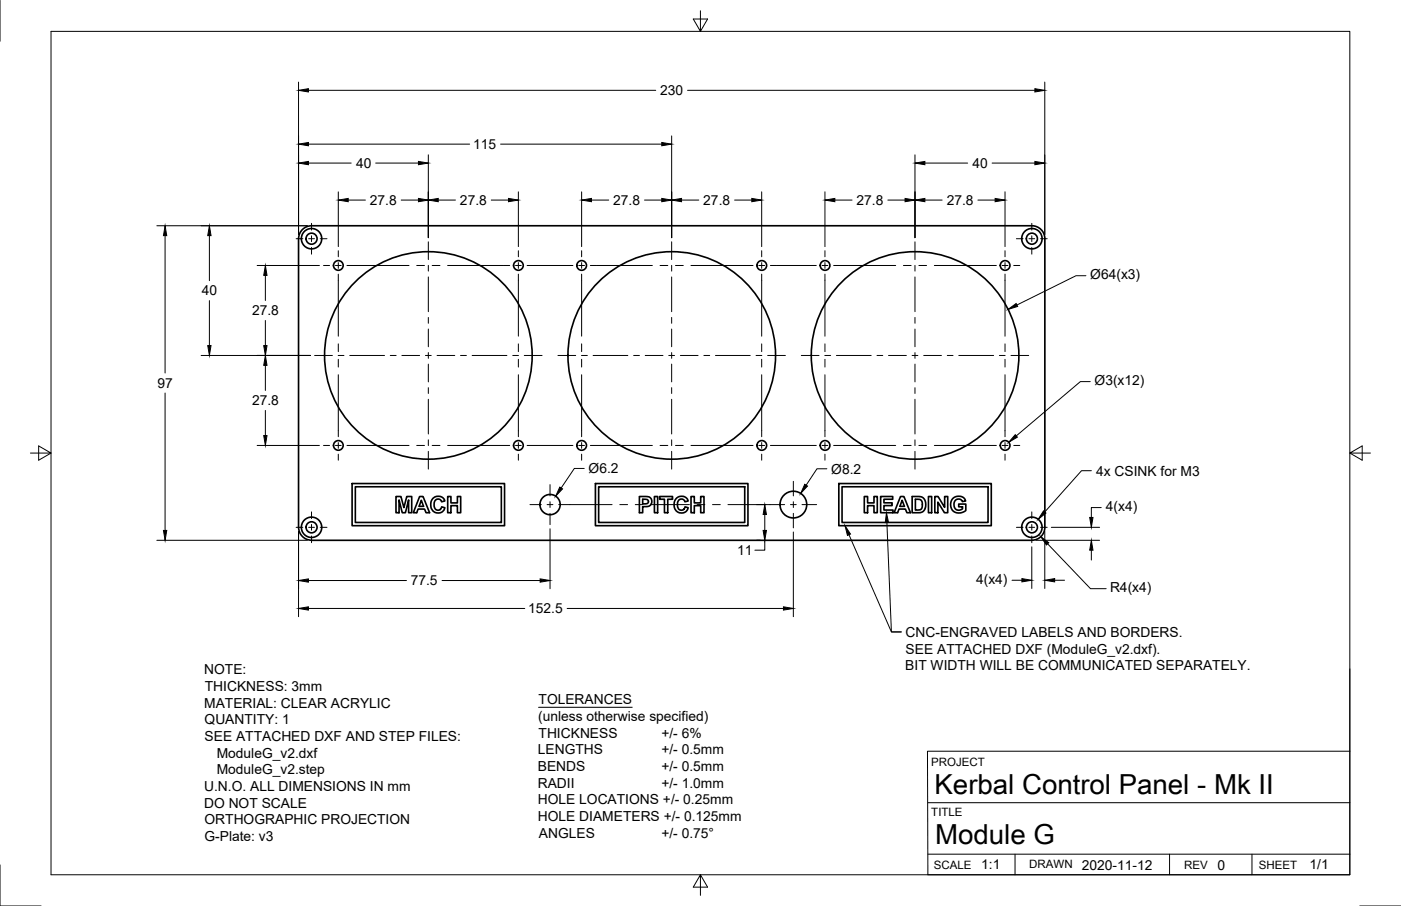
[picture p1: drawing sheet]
<svg xmlns="http://www.w3.org/2000/svg" width="432mm" height="279mm" viewBox="0 0 432 279" stroke-linecap="round" stroke-linejoin="round" font-family="sans-serif">
<!-- layer: Visible -->
<g fill="none" stroke="#000" stroke-width=".51">
<path d="M318 69.6h-222a4 4 0 0 0-4 4v89M318 69.6a4 4 0 0 1 4 4v89M108.5 149.1h47v13h-47zM109.5 150.1h45v11h-45zM122 153.1h1.6l.9 3.4 .9-3.4h1.5v5h-1v-3.9l-1 3.9h-.9l-1-3.9v3.9h-1zM129.3 153.1h1.1l2 5h-1.1l-.4-1.1h-2l-.5 1.1h-1zM129.9 154.3l.6 1.8h-1.3zM133.4 153.7l.6-.4 1.1-.3 .9 .2 .8 .7 .3 .6-1 .2-.7-.8-.9 .1-.4 .3-.3 .8 .1 1.3 .7 .9 1-.1 .5-.9 1 .3-.7 1.2-.7 .3-1 .1-1.3-.7-.5-.7-.1-1.1 .1-1zM138 153.1h1v2h2v-2h1v5h-1v-2.2h-2v2.2h-1zM183.5 149.1h47v13h-47zM184.5 150.1h45v11h-45zM197.1 153.1l2.9 .1 .5 .4 .4 .6-.1 1-.5 .7-.8 .3h-1.4v1.9h-1z"/>
<path d="M198.1 154l1.4 .1 .3 .4-.1 .6-.5 .3h-1.1zM201.7 153.1h1v5h-1zM203.3 153.1h4v.9h-1.5v4.1h-1v-4.1h-1.5zM208.4 153.7l.7-.5 1-.2 .8 .2 .9 .7 .3 .6-1 .2-.7-.8-.9 .1-.4 .3-.3 .9 .1 1.3 .6 .8 1.1-.1 .5-.9 1 .3-.7 1.2-.7 .3-1 .1-1.3-.7-.5-.9-.1-.9 .1-1.1zM213 153.1h1v2h2v-2h1v5h-1v-2.2h-2v2.2h-1zM258.5 149.1h47v13h-47zM259.5 150.1h45v11h-45zM266.4 153.1h1v2h2v-2h1v5h-1v-2.2h-2v2.2h-1zM271.4 153.1h3.7v.9h-2.7v1.1h2.6v.8h-2.6v1.4h2.8v.8h-3.8zM277.5 153.1h1.1l2 5h-1.1l-.4-1.1h-2l-.5 1.1h-1zM278 154.3l.7 1.8h-1.3zM281.1 153.1l2.7 .1 1 .7 .4 .9 .1 1.3-.3 1.1-.5 .6-1.1 .3h-2.3z"/>
<path d="M282.1 154h1.3l.7 .5 .2 1.6-.2 .7-.4 .4-1.6 .1zM286.2 153.1h.9v5h-.9zM288.1 153.1h1l2 3.4v-3.4h1v5h-1l-2-3.2v3.2h-1zM293.6 153.8l.7-.5 1-.3 1.1 .2 .7 .4 .5 .9-1 .2-.4-.6-.5-.2-1.1 .2-.5 .8-.1 1.1 .6 1.1 1.1 .2 1-.4v-.6h-1.2v-.9h2.2v2l-1.1 .6-.9 .2-1-.1-.9-.5-.6-.9-.2-.9 .1-1.2zM92 162.6a4 4 0 0 0 4 4h222M322 162.6a4 4 0 0 1-4 4"/>
<circle cx="96" cy="73.6" r="1.7"/>
<circle cx="96" cy="73.6" r="3.1"/>
<circle cx="318" cy="73.6" r="1.7"/>
<circle cx="318" cy="73.6" r="3.1"/>
<circle cx="104.3" cy="81.9" r="1.49"/>
<circle cx="159.8" cy="81.9" r="1.49"/>
<circle cx="179.3" cy="81.9" r="1.49"/>
<circle cx="234.8" cy="81.9" r="1.49"/>
<circle cx="254.3" cy="81.9" r="1.49"/>
<circle cx="309.8" cy="81.9" r="1.49"/>
<circle cx="132" cy="109.6" r="32"/>
<circle cx="207" cy="109.6" r="32"/>
<circle cx="282" cy="109.6" r="32"/>
<circle cx="104.3" cy="137.4" r="1.49"/>
<circle cx="159.8" cy="137.4" r="1.49"/>
<circle cx="179.3" cy="137.4" r="1.49"/>
<circle cx="234.8" cy="137.4" r="1.49"/>
<circle cx="254.3" cy="137.4" r="1.49"/>
<circle cx="309.8" cy="137.4" r="1.49"/>
<circle cx="169.5" cy="155.6" r="3.1"/>
<circle cx="244.5" cy="155.6" r="4.1"/>
<circle cx="96" cy="162.6" r="1.7"/>
<circle cx="96" cy="162.6" r="3.1"/>
<circle cx="318" cy="162.6" r="1.7"/>
<circle cx="318" cy="162.6" r="3.1"/>
</g>
<!-- layer: Border -->
<path d="M0 0v12.7M15.7 9.7h400.3v260.1h-400.3zM215.9 3.3v6.4l-2.2-3.8h4.4l-2.2 3.8M9.4 139.7h6.3l-3.8-2.2v4.4l3.8-2.2M416 139.7l3.8 2.2v-4.4l-3.8 2.2h6.4M0 266.7v12.7h12.7M215.9 269.8l2.2 3.8h-4.4l2.2-3.8v6.3M419.1 279.4h12.7" fill="none" stroke="#000" stroke-width=".31"/>
<!-- layer: Titleblock -->
<path d="M416 206.3v63.5h-130l-.1-38.1h130.1M286 247.5h130M286 263.4h130M312.8 263.4v6.4M360.5 263.4v6.4M385.9 263.4v6.4" fill="none" stroke="#000" stroke-width=".31"/>
<!-- layer: Center Lines -->
<g fill="none" stroke="#000" stroke-width=".31">
<path d="M91.3 73.6h2M95.1 73.6h1.8M96 68.9v2.1M96 72.7v1.8M96 76.3v2.1M98.7 73.6h2.1M104.3 77.3v1.9M132 74.6v5.5M159.8 77.3v1.9M179.3 77.3v1.9M207 74.6v5.5M234.8 77.3v1.9"/>
<path d="M254.3 77.3v1.9M282 74.6v5.5M309.8 77.3v1.9M313.3 73.6h2M317.1 73.6h1.8M318 68.9v2.1M318 72.7v1.8M318 76.3v2.1M320.7 73.6h2M99.7 81.9h1.9M103.4 81.9h1.8M104.3 81v1.8"/>
<path d="M104.3 84.5v1.9M106.9 81.9h1.9M132 81.8v1.8M132 85.4v10.7M132 97.9v1.8M155.2 81.9h1.9M158.9 81.9h1.8M159.8 81v1.8M159.8 84.5v1.9M162.5 81.9h1.8M174.7 81.9h1.9M178.4 81.9h1.7"/>
<path d="M179.3 81v1.8M179.3 84.5v1.9M181.9 81.9h1.9M207 81.8v1.8M207 85.4v10.7M207 97.9v1.8M230.2 81.9h1.9M233.9 81.9h1.8M234.8 81v1.8M234.8 84.5v1.9M237.4 81.9h1.9M249.7 81.9h1.9"/>
<path d="M253.4 81.9h1.7M254.3 81v1.8M254.3 84.5v1.9M256.9 81.9h1.9M282 81.8v1.8M282 85.4v10.7M282 97.9v1.8M305.2 81.9h1.9M308.9 81.9h1.8M309.8 81v1.8M309.8 84.5v1.9M312.4 81.9h1.9"/>
<path d="M97 109.6h5.4M104.2 109.6h1.8M107.8 109.6h10.7M120.3 109.6h1.8M123.9 109.6h5.4M131.1 109.6h1.8M132 101.5v5.4M132 108.7v1.8M132 112.3v5.5M132 119.5v1.8M134.7 109.6h5.5M141.9 109.6h1.8"/>
<path d="M145.5 109.6h10.7M158 109.6h1.8M161.6 109.6h5.5M172 109.6h5.4M179.2 109.6h1.8M182.8 109.6h10.7M195.3 109.6h1.8M198.9 109.6h5.4M206.1 109.6h1.8M207 101.5v5.4M207 108.7v1.8M207 112.3v5.5"/>
<path d="M207 119.5v1.8M209.7 109.6h5.5M216.9 109.6h1.8M220.5 109.6h10.7M233 109.6h1.8M236.6 109.6h5.5M247 109.6h5.4M254.2 109.6h1.8M257.8 109.6h10.7M270.3 109.6h1.8M273.9 109.6h5.4M281.1 109.6h1.8"/>
<path d="M282 101.5v5.4M282 108.7v1.8M282 112.3v5.5M282 119.5v1.8M284.7 109.6h5.5M292 109.6h1.7M295.5 109.6h10.7M308 109.6h1.8M311.6 109.6h5.5M99.7 137.4h1.9M103.4 137.4h1.8M104.3 132.8v1.9"/>
<path d="M104.3 136.5v1.8M106.9 137.4h1.9M132 123.1v10.7M132 135.6v1.8M132 139.2v5.5M155.2 137.4h1.9M158.9 137.4h1.8M159.8 132.8v1.9M159.8 136.5v1.8M162.5 137.4h1.8M174.7 137.4h1.9M178.4 137.4h1.7"/>
<path d="M179.3 132.8v1.9M179.3 136.5v1.8M181.9 137.4h1.9M207 123.1v10.7M207 135.6v1.8M207 139.2v5.5M230.2 137.4h1.9M233.9 137.4h1.8M234.8 132.8v1.9M234.8 136.5v1.8M237.4 137.4h1.9M249.7 137.4h1.9"/>
<path d="M253.4 137.4h1.7M254.3 132.8v1.9M254.3 136.5v1.8M256.9 137.4h1.9M282 123.1v10.7M282 135.6v1.8M282 139.2v5.5M305.2 137.4h1.9M308.9 137.4h1.8M309.8 132.8v1.9M309.8 136.5v1.8M312.4 137.4h1.9"/>
<path d="M96 157.9v2M104.3 140.1v1.8M159.8 140.1v1.8M163.3 155.6h3.5M168.6 155.6h1.8M169.5 149.4v3.5M169.5 154.7v1.8M169.5 158.3v3.5M172.2 155.6h3.5M179.3 140.1v1.8M234.8 140.1v1.8M237.3 155.6h4.5"/>
<path d="M243.6 155.6h1.8M244.5 148.4v4.5M244.5 154.7v1.8M244.5 158.3v4.5M247.2 155.6h4.5M254.3 140.1v1.8M309.8 140.1v1.8M318 157.9v2M91.3 162.6h2M95.1 162.6h1.8M96 161.7v1.8M96 165.3v2.1"/>
<path d="M98.7 162.6h2.1M313.3 162.6h2M317.1 162.6h1.8M318 161.7v1.8M318 165.3v2.1M320.7 162.6h2"/>
</g>
<!-- layer: Phantom Lines -->
<g fill="none" stroke="#000" stroke-width=".31">
<path d="M104.3 86.4v17.3M108.8 81.9h17.3M128.4 81.9h2.4M133.2 81.9h2.4M138 81.9h17.2M159.8 86.4v17.3M164.3 81.9h10.4M179.3 86.4v17.3M183.8 81.9h17.3M203.4 81.9h2.4M208.2 81.9h2.4M213 81.9h17.2"/>
<path d="M234.8 86.4v17.3M239.3 81.9h10.4M254.3 86.4v17.3M258.8 81.9h17.3M278.4 81.9h2.4M283.2 81.9h2.4M288 81.9h17.2M309.8 86.4v17.3M104.3 106v2.4M104.3 110.8v2.4M104.3 115.6v17.2M159.8 106v2.4"/>
<path d="M159.8 110.8v2.4M159.8 115.6v17.2M179.3 106v2.4M179.3 110.8v2.4M179.3 115.6v17.2M234.8 106v2.4M234.8 110.8v2.4M234.8 115.6v17.2M254.3 106v2.4M254.3 110.8v2.4M254.3 115.6v17.2M309.8 106v2.4"/>
<path d="M309.8 110.8v2.4M309.8 115.6v17.2M108.8 137.4h17.3M128.4 137.4h2.4M133.2 137.4h2.4M138 137.4h17.2M164.3 137.4h10.4M183.8 137.4h17.3M203.4 137.4h2.4M208.2 137.4h2.4M213 137.4h17.2M239.3 137.4h10.4"/>
<path d="M258.8 137.4h17.3M278.4 137.4h2.4M283.2 137.4h2.4M288 137.4h17.2M175.7 155.6h13M191 155.6h2.4M195.8 155.6h2.4M200.6 155.6h11.9M214.8 155.6h2.4M219.6 155.6h2.4M224.4 155.6h12.9"/>
</g>
<!-- layer: Dimensions -->
<g fill="none" stroke="#000" stroke-width=".31">
<path d="M92 25.3v47M95.1 27.9h107M211.9 27.9h107.1M322 25.3v47M95.1 50.3h13.1M95.1 44.5h49.7M104.3 59.2v16.9M115.8 50.3h13.2M132 47.8v25.5M154.3 44.5h49.7M159.8 59.2v16.9M179.3 59.2v16.9"/>
<path d="M207 41.9v31.4M234.8 59.2v16.9M254.3 59.2v16.9M282 47.8v25.5M285.1 50.3h13.1M305.8 50.3h13.2M309.8 59.2v16.9M48.3 69.6h46.4M50.9 72.7v42.3M64.5 72.7v13.9M107.3 61.7h5.3M123.7 61.7h5.3"/>
<path d="M135.1 61.7h5.3M151.4 61.7h5.3M182.3 61.7h5.3M198.6 61.7h5.4M210.1 61.7h5.3M226.4 61.7h5.3M257.3 61.7h5.3M273.6 61.7h5.4M285.1 61.7h5.3M301.4 61.7h5.3M64.5 92.7v13.9M79.2 81.9h19.2"/>
<path d="M81.8 84.9v7.8M81.8 98.8v7.8M334.7 85h-3.1l-18.2 9.1M62 109.6h33.7M81.8 112.7v7.7M336 117.7h-3l-19.8 16.7M50.9 121.2v42.4M79.2 137.4h19.2M81.8 126.6v7.7M180.1 144.5h-3.1l-4 6M233.2 155.6h2.9M235.7 158.7v4.9"/>
<path d="M254.8 144.6h-3l-3.3 5M339.4 156.5h-3v3.1M48.3 166.6h46.4M92 163.9v26.3M95.1 179h30.2M136.2 179h30.3M169.5 163.1v18.5M233.2 166.6h1.2M235.7 166.6v3.1h-3M244.5 164.1v26.1M311.9 178.9h3.1M318 168.6v12.9"/>
<path d="M319.3 166.6h19.6M322 163.9v17.6M322.9 167.7l13.2 13.8h4.8M324 162.6h14.9M325.1 178.9h3M336.4 169.7v3M95.1 187.6h66.6M174.8 187.6h66.7"/>
</g>
<g fill="#000" stroke="#000" stroke-width=".31">
<path d="M92 27.9l3.1-.6v1.1zM319 27.3l3 .6-3 .5zM92 50.3l3.1-.5v1zM92 44.5l3.1-.6v1.1zM129 49.8l3 .5-3 .5zM204 43.9l3 .6-3 .5zM282 50.3l3.1-.5v1zM319 49.8l3 .5-3 .5zM50.9 69.6l.5 3.1h-1zM64.5 69.6l.5 3.1h-1zM104.3 61.7l3-.5v1zM129 61.2l3 .5-3 .5z"/>
<path d="M132 61.7l3.1-.5v1zM156.7 61.2l3.1 .5-3.1 .5zM179.3 61.7l3-.5v1zM204 61.2l3 .5-3 .5zM207 61.7l3.1-.5v1zM231.7 61.2l3.1 .5-3.1 .5zM254.3 61.7l3-.5v1zM279 61.2l3 .5-3 .5zM282 61.7l3.1-.5v1zM306.7 61.2l3.1 .5-3.1 .5zM81.8 81.9l.5 3h-1zM310.7 95.4l2.5-1.8 .4 .9z"/>
<path d="M64 106.6h1l-.5 3zM81.3 106.6h1l-.5 3zM81.8 109.6l.5 3.1h-1zM81.3 134.3h1l-.5 3.1zM312.9 134l.7 .8-2.7 1.6zM172.5 150.2l.9 .6-2.1 2.2zM235.7 155.6l.5 3.1h-1zM248 149.4l.9 .5-2.1 2.3zM335.9 159.6h1l-.5 3zM50.4 163.6h1l-.5 3zM92 179l3.1-.5v1zM166.5 178.5l3 .5-3 .5z"/>
<path d="M235.2 163.6h1l-.5 3zM315 178.4l3 .5-3 .6zM320.8 165.5l2.4 1.9-.7 .7zM322 178.9l3.1-.5v1.1zM336.4 166.6l.5 3.1h-1zM92 187.6l3.1-.5v1.1zM241.5 187.1l3 .5-3 .6z"/>
</g>
<!-- layer: Annotations -->
<path d="M321.6 157.5l.8 .7-2.4 1.9zM260.4 162.1l1.7 2.6-.9 .4zM273.2 158.1l.7 3-1.1 .1z" fill="#000" stroke="#000" stroke-width=".31"/>
<path d="M336.4 145.2h-3.1l-11.3 12.7M273.3 161.2l1.4 33.7h3.1h-3.1l-13-30M166 218.1h28.9" fill="none" stroke="#000" stroke-width=".31"/>
<g font-size="8.5">
<text x="288" y="244.8">Kerbal Control Panel - Mk II</text>
<text x="288.2" y="260.2">Module G</text>
</g>
<g font-size="4.3">
<text x="203.5" y="29.4">230</text>
<text x="145.8" y="46">115</text>
<text x="109.7" y="51.8">40</text>
<text x="299.7" y="51.8">40</text>
<text x="114" y="63.2">27.8</text>
<text x="141.8" y="63.2">27.8</text>
<text x="189" y="63.2">27.8</text>
<text x="216.8" y="63.2">27.8</text>
<text x="264" y="63.2">27.8</text>
<text x="291.8" y="63.2">27.8</text>
<text x="336" y="86.1">Ø64(x3)</text>
<text x="62.3" y="91.1">40</text>
<text x="77.7" y="97.2">27.8</text>
<text x="48.5" y="119.6">97</text>
<text x="337.4" y="118.7">Ø3(x12)</text>
<text x="77.7" y="125">27.8</text>
<text x="181.4" y="145.9">Ø6.2</text>
<text x="256.2" y="146">Ø8.2</text>
<text x="337.8" y="146.7">4x CSINK for M3</text>
<text x="340.9" y="157.6">4(x4)</text>
<text x="227.2" y="171.2">11</text>
<text x="126.6" y="180.5">77.5</text>
<text x="300.8" y="180">4(x4)</text>
<text x="342.1" y="182.6">R4(x4)</text>
<text x="162.8" y="189.1">152.5</text>
<text x="279.1" y="196.4">CNC-ENGRAVED LABELS AND BORDERS.</text>
<text x="279.1" y="201.6">SEE ATTACHED DXF (ModuleG_v2.dxf).</text>
<text x="62.9" y="208">NOTE:</text>
<text x="279" y="206.7">BIT WIDTH WILL BE COMMUNICATED SEPARATELY.</text>
<text x="63.1" y="213.1">THICKNESS: 3mm</text>
<text x="62.9" y="218.2">MATERIAL: CLEAR ACRYLIC</text>
<text x="166" y="217.2">TOLERANCES</text>
<text x="63.1" y="223.4">QUANTITY: 1</text>
<text x="165.8" y="222.3">(unless otherwise specified)</text>
<text x="166" y="227.5">THICKNESS</text>
<text x="203.9" y="227.5">+/- 6%</text>
<text x="63.1" y="228.5">SEE ATTACHED DXF AND STEP FILES:</text>
<text x="66.8" y="233.6">ModuleG_v2.dxf</text>
<text x="165.8" y="232.6">LENGTHS</text>
<text x="203.9" y="232.6">+/- 0.5mm</text>
<text x="66.8" y="238.8">ModuleG_v2.step</text>
<text x="165.8" y="237.7">BENDS</text>
<text x="203.9" y="237.7">+/- 0.5mm</text>
<text x="62.9" y="243.9">U.N.O. ALL DIMENSIONS IN mm</text>
<text x="165.8" y="242.9">RADII</text>
<text x="203.9" y="242.9">+/- 1.0mm</text>
<text x="62.9" y="249">DO NOT SCALE</text>
<text x="165.8" y="248">HOLE LOCATIONS +/- 0.25mm</text>
<text x="63" y="254.2">ORTHOGRAPHIC PROJECTION</text>
<text x="165.8" y="253.1">HOLE DIAMETERS +/- 0.125mm</text>
<text x="63" y="259.3">G-Plate: v3</text>
<text x="166.1" y="258.3">ANGLES</text>
<text x="203.9" y="258.3">+/- 0.75°</text>
<text x="302.4" y="267.9">1:1</text>
<text x="333.4" y="268.2">2020-11-12</text>
<text x="375.2" y="268.2">0</text>
<text x="403.6" y="268">1/1</text>
</g>
<g font-size="3.5">
<text x="287" y="236.2">PROJECT</text>
<text x="287" y="251.5">TITLE</text>
<text x="287.8" y="267.8">SCALE</text>
<text x="317.2" y="267.8">DRAWN</text>
<text x="365" y="267.9">REV</text>
<text x="388" y="267.9">SHEET</text>
</g>
</svg>
